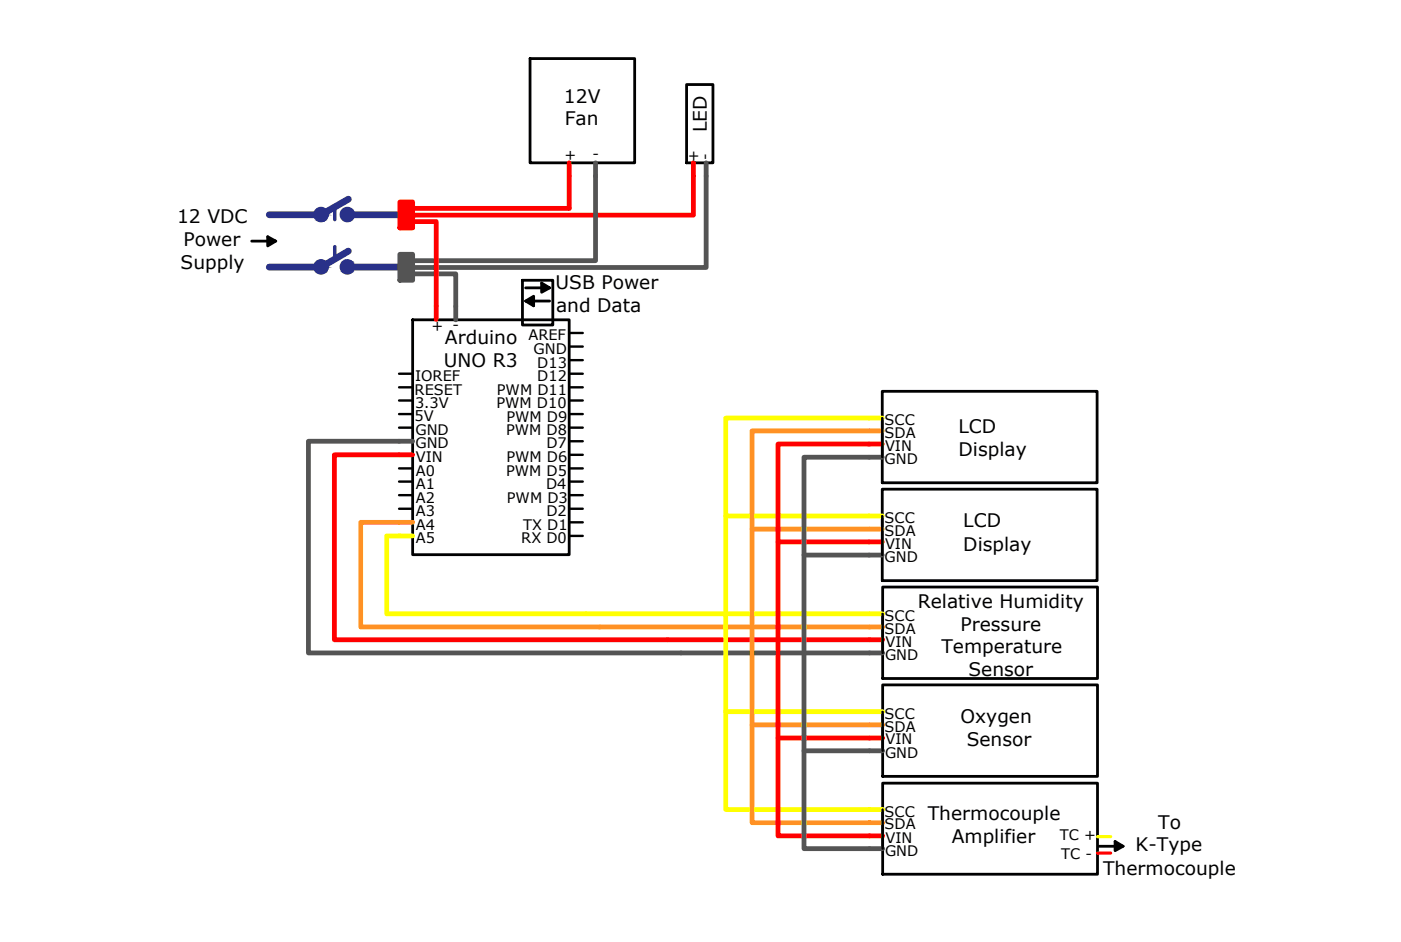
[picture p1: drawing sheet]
<svg xmlns="http://www.w3.org/2000/svg" width="149mm" height="100mm" viewBox="0 0 149 100" stroke-linecap="round" stroke-linejoin="round" font-family="sans-serif">
<!-- layer: Component -->
<path d="M56.2 6.2h11.1v11.1h-11.1zM72.8 9h2.8v8.3h-2.8zM43.7 33.9h16.6v24.9h-16.6zM93.5 51.8h22.8v9.7h-22.8zM93.5 41.5h22.8v9.7h-22.8zM93.6 72.6h22.7v9.7h-22.7zM93.6 62.2h22.7v9.7h-22.7zM93.6 83h22.7v9.7h-22.7z" fill="none" stroke="#000" stroke-width=".3"/>
<!-- layer: SCC -->
<path d="M42.3 56.8h1.4M92.1 54.7h1.4M92.1 44.3h1.4M92.2 75.4h1.4M92.2 65.1h1.4M92.2 85.8h1.4" fill="none" stroke="#ff0" stroke-width=".51"/>
<!-- layer: SDA -->
<path d="M42.3 55.4h1.4M92.1 56.1h1.4M92.1 45.7h1.4M92.2 76.8h1.4M92.2 66.4h1.4M92.2 87.2h1.4" fill="none" stroke="#ff9124" stroke-width=".51"/>
<!-- layer: Positive -->
<path d="M60.3 17.3v1.4M73.5 17.3v1.4M42.4 21.4h1.3v2.8h-1.3zM43.7 22.1h16.6M46.2 32.5v1.4M42.3 48.2h1.4M92.1 57.4h1.4M92.1 47.1h1.4M92.2 78.2h1.4M92.2 67.8h1.4M92.2 88.6h1.4" fill="none" stroke="#f00" stroke-width=".51"/>
<!-- layer: Negative -->
<path d="M63.1 17.3v1.4M74.9 17.3v1.4M42.4 27h1.3v2.7h-1.3zM48.3 32.5v1.4M42.3 46.8h1.4M92.1 58.8h1.4M92.1 48.5h1.4M92.2 79.6h1.4M92.2 69.2h1.4M92.2 89.9h1.4" fill="none" stroke="#545454" stroke-width=".51"/>
<!-- layer: 0 -->
<g fill="none" stroke="#000" stroke-width=".25">
<path d="M42.3 39.6h1.4M60.3 35.3h1.5M60.3 36.7h1.5M60.3 38.2h1.5M60.3 39.6h1.5M42.3 41h1.4M42.3 42.4h1.4M42.3 43.9h1.4M42.3 45.3h1.4M42.3 49.6h1.4M42.3 51h1.4M42.3 52.5h1.4"/>
<path d="M42.3 53.9h1.4M60.3 41h1.5M60.3 42.4h1.5M60.3 43.9h1.5M60.3 45.3h1.5M60.3 46.8h1.5M60.3 48.2h1.5M60.3 49.6h1.5M60.3 51h1.5M60.3 52.5h1.5M60.3 53.9h1.5M60.3 55.4h1.5"/>
<path d="M60.3 56.8h1.5M93.5 44.3v4.2M93.5 54.7v4.1M93.6 65.1v4.1M93.6 75.4v4.2M93.6 85.8v4.1"/>
</g>
<!-- layer: TC Positive -->
<path d="M116.3 88.7h1.4" fill="none" stroke="#ff0" stroke-width=".34"/>
<!-- layer: TC Negative -->
<path d="M116.3 90.4h1.4" fill="none" stroke="#f00" stroke-width=".34"/>
<!-- layer: 0 -->
<g fill="#293189" stroke="#293189" stroke-width=".11">
<path d="M34 22.1h.1z"/>
<path d="M34.5 22.5l.2-.1v.1z"/>
<path d="M34 27.6h.1z"/>
<path d="M34.5 28h.2z"/>
<path d="M34 22.1h.1zM34 22.1h.1z"/>
<path d="M34 22.1h.2zM33.9 22.1h.3z"/>
<path d="M36.8 22.1h.2zM36.6 22.1h.4z"/>
<path d="M33.9 22.1h.4zM33.9 22.1h.4z"/>
<path d="M33.9 22.1h.4zM33.8 22.1h.5z"/>
<path d="M36.6 22.1h.5zM36.5 22.1h.6z"/>
<path d="M33.8 22.1l.6 .1zM33.8 22.1l.6 .1z"/>
<path d="M33.8 22.2h.7zM33.7 22.2h.8z"/>
<path d="M36.5 22.1l.8 .1-.2-.1zM36.4 22.2l.1-.1 .8 .1z"/>
<path d="M33.7 22.2h.8zM33.6 22.2h.9z"/>
<path d="M33.6 22.2l1 .1-.1-.1zM33.6 22.2l1 .1h-1z"/>
<path d="M36.4 22.2l1 .1-.1-.1zM36.4 22.2l1 .1h-1.1z"/>
<path d="M33.6 22.3h1zM33.5 22.3h1.1z"/>
<path d="M33.5 22.3l1.1 .1v-.1zM33.5 22.3l1.1 .1h-1.1z"/>
<path d="M36.3 22.3l1.1 .1v-.1zM36.3 22.3l1.1 .1h-1.1z"/>
<path d="M33.5 22.4h1.2zM33.5 22.4h1.2z"/>
<path d="M33.5 22.4l1 .1 .2-.1zM33.5 22.4l1 .1h-1.1z"/>
<path d="M36.3 22.4l1.2 .1-.1-.1zM36.3 22.4l1.2 .1h-1.3z"/>
<path d="M34.5 22.5h.2zM34.5 22.5h.2z"/>
<path d="M33.4 22.5h1.1zM33.4 22.5h1.1z"/>
<path d="M34.5 22.5h.2zM34.5 22.5h.2z"/>
<path d="M33.4 22.5h1.1zM33.4 22.5h1.1z"/>
<path d="M34.5 22.5l.3 .1-.1-.1zM34.3 22.6l.2-.1 .3 .1z"/>
<path d="M33.4 22.5l.9 .1 .2-.1zM33.4 22.5l.9 .1h-.9z"/>
<path d="M36.2 22.5l1.3 .1v-.1zM36.2 22.5l1.3 .1h-1.3z"/>
<path d="M34.3 22.6h.5zM34.3 22.6h.5z"/>
<path d="M33.4 22.6h.9zM33.4 22.6h.9z"/>
<path d="M34.3 22.6h.5zM34.3 22.6h.5z"/>
<path d="M33.4 22.6h.9zM33.4 22.6h.9z"/>
<path d="M36.2 22.6l1.3 .2v-.2zM36.2 22.6l1.3 .2h-1.3z"/>
<path d="M34.3 22.6l.5 .2v-.2zM34.1 22.8l.2-.2 .5 .2z"/>
<path d="M33.4 22.6l.7 .2 .2-.2zM33.4 22.6l.7 .2h-.7z"/>
<path d="M36.2 22.8l1.3 .1v-.1zM36.2 22.8l1.3 .1h-1.3z"/>
<path d="M33.4 22.8l1.4 .1v-.1zM33.4 22.8l1.4 .1h-1.4z"/>
<path d="M36.2 22.9l1.3 .1v-.1zM36.2 22.9l1.3 .1h-1.3z"/>
<path d="M33.4 22.9l1.3 .1 .1-.1zM33.4 22.9l1.3 .1h-1.3z"/>
<path d="M36.2 23l1.2 .1 .1-.1zM36.2 23l1.2 .1h-1.1z"/>
<path d="M33.4 23l1.2 .1 .1-.1zM33.4 23l1.2 .1h-1.1z"/>
<path d="M36.3 23.1l1.1 .1v-.1zM36.3 23.1l1.1 .1h-1.1z"/>
<path d="M33.5 23.1l1.1 .1v-.1zM33.5 23.1l1.1 .1h-1.1z"/>
<path d="M36.3 23.2l1 .1 .1-.1zM36.3 23.2l1 .1h-.9z"/>
<path d="M33.5 23.2l1 .1 .1-.1zM33.5 23.2l1 .1h-.8z"/>
<path d="M36.4 23.3l.7 .1 .2-.1zM36.4 23.3l.7 .1h-.6z"/>
<path d="M33.7 23.3l.7 .1 .1-.1zM33.7 23.3l.7 .1h-.6z"/>
<path d="M36.5 23.4h.6zM36.5 23.4h.5z"/>
<path d="M33.8 23.4h.6zM33.8 23.4h.5z"/>
<path d="M36.6 23.4h.4zM36.6 23.4h.3z"/>
<path d="M33.9 23.4h.4zM33.9 23.4h.2z"/>
<path d="M36.8 27.6h.2zM36.7 27.6h.3z"/>
<path d="M34 27.6h.2zM33.9 27.6h.3z"/>
<path d="M33.9 27.6h.4zM33.9 27.6h.4z"/>
<path d="M36.7 27.6l.4 .1zM36.6 27.7h.5z"/>
<path d="M33.9 27.6l.4 .1zM33.8 27.7h.5z"/>
<path d="M33.8 27.7h.6zM33.8 27.7h.6z"/>
<path d="M36.6 27.7h.6zM36.5 27.7h.7z"/>
<path d="M33.8 27.7l.7 .1-.1-.1zM33.8 27.7l.7 .1h-.8z"/>
<path d="M33.7 27.8h.8zM33.6 27.8h.9z"/>
<path d="M36.5 27.7l.8 .1-.1-.1zM36.3 27.8l.2-.1 .8 .1z"/>
<path d="M33.6 27.8h1h-.1zM33.6 27.8h1h-1z"/>
<path d="M33.6 27.8h1zM33.5 27.8h1.1z"/>
<path d="M36.3 27.8l1.1 .1-.1-.1zM36.3 27.8l1.1 .1h-1.1z"/>
<path d="M33.5 27.8l1.1 .1v-.1zM33.5 27.8l1.1 .1h-1.1z"/>
<path d="M33.5 27.9l1.2 .1zM33.5 27.9l1.2 .1z"/>
<path d="M36.3 27.9l1.2 .1-.1-.1zM36.3 27.9l1.2 .1h-1.3z"/>
<path d="M33.5 28h1.2zM33.5 28h1z"/>
<path d="M34.5 28l.2 .1zM34.5 28l.2 .1z"/>
<path d="M33.4 28l1.1 .1zM33.4 28l1.1 .1z"/>
<path d="M34.5 28.1h.2zM34.5 28.1h.2z"/>
<path d="M33.4 28.1h1.1zM33.4 28.1h1.1z"/>
<path d="M36.2 28l1.3 .2v-.2zM36.2 28l1.3 .2h-1.3z"/>
<path d="M34.5 28.1l.2 .1v-.1zM34.3 28.2l.2-.1 .2 .1z"/>
<path d="M33.4 28.1l.9 .1 .2-.1zM33.4 28.1l.9 .1h-.9z"/>
<path d="M34.3 28.2h.5zM34.3 28.2h.5z"/>
<path d="M33.4 28.2h.9zM33.4 28.2h.9z"/>
<path d="M34.3 28.2h.5zM34.3 28.2h.5z"/>
<path d="M36.2 28.2l1.3 .1v-.1zM36.2 28.2l1.3 .1h-1.3z"/>
<path d="M34.3 28.2l.5 .1v-.1zM34.1 28.3l.2-.1 .5 .1z"/>
<path d="M33.4 28.2l.7 .1 .2-.1zM33.4 28.2l.7 .1h-.7z"/>
<path d="M36.2 28.3l1.3 .1v-.1zM36.2 28.3l1.3 .1h-1.3z"/>
<path d="M33.4 28.3l1.4 .1v-.1zM33.4 28.3l1.4 .1h-1.4z"/>
<path d="M36.2 28.4l1.3 .2v-.2zM36.2 28.4l1.3 .2h-1.3z"/>
<path d="M33.4 28.4l1.3 .2 .1-.2zM33.4 28.4l1.3 .2h-1.3z"/>
<path d="M36.2 28.6h1.2h.1zM36.2 28.6h1.2h-1.1z"/>
<path d="M33.4 28.6h1.2h.1zM33.4 28.6h1.2h-1.1z"/>
<path d="M36.3 28.6l1.1 .2v-.2zM36.3 28.6l1.1 .2h-1.1z"/>
<path d="M33.5 28.6l1.1 .2v-.2zM33.5 28.6l1.1 .2h-1.1z"/>
<path d="M36.3 28.8l1 .1 .1-.1zM36.3 28.8l1 .1h-.9z"/>
<path d="M33.5 28.8l1 .1 .1-.1zM33.5 28.8l1 .1h-.8z"/>
<path d="M36.4 28.9h.9zM36.4 28.9h.7z"/>
<path d="M33.7 28.9h.8zM33.7 28.9h.7z"/>
<path d="M36.5 28.9h.6zM36.5 28.9h.5z"/>
<path d="M33.8 28.9h.6zM33.8 28.9h.5z"/>
<path d="M36.6 28.9h.4zM36.6 28.9l.3 .1z"/>
<path d="M33.9 28.9h.4zM33.9 28.9l.2 .1z"/>
</g>
<path d="M36.8 22.8h5.6M36.8 28.3h5.6M36.9 21.1l-2.8 1.7h-5.6M36.9 26.6l-2.8 1.7h-5.6" fill="none" stroke="#293189" stroke-width=".72"/>
<g fill="none" stroke="#293189" stroke-width=".25">
<circle cx="34" cy="22.7" r=".7"/>
<circle cx="34" cy="28.3" r=".7"/>
<circle cx="36.8" cy="28.3" r=".7"/>
<circle cx="36.8" cy="22.7" r=".7"/>
</g>
<!-- layer: Dash Line -->
<path d="M35.5 21.9v1.4M35.5 26.1v1.4" fill="none" stroke="#293189" stroke-width=".38"/>
<!-- layer: Positive -->
<path d="M42.4 21.4l1.3 2.8v-2.8zM42.4 21.4l1.3 2.8h-1.3z" fill="#f00" stroke="#f00" stroke-width=".11"/>
<!-- layer: Negative -->
<path d="M42.4 27l1.3 2.7v-2.7zM42.4 27l1.3 2.7h-1.3z" fill="#545454" stroke="#545454" stroke-width=".11"/>
<circle cx="60.3" cy="22.1" r=".25" fill="#545454"/>
<!-- layer: Positive -->
<path d="M60.3 18.7v3.4M73.5 18.7v4.1h-29.8M43.7 23.5h2.5v9M42.3 48.2h-6.9v19.6h56.8M82.5 57.4h9.6M92.1 47.1h-9.6v41.5h9.7M82.5 78.2h9.7" fill="none" stroke="#f00" stroke-width=".51"/>
<!-- layer: Negative -->
<path d="M63.1 18.7v8.9h-19.4M74.9 18.7v9.6h-31.2M43.7 29h4.6v3.5M42.3 46.8h-9.6v22.4h59.5M85.2 58.8h6.9M92.1 48.5h-6.9v41.4h7M85.2 79.6h7" fill="none" stroke="#545454" stroke-width=".51"/>
<!-- layer: SDA -->
<path d="M42.3 55.4h-4.1v11h54M79.7 56.1h12.4M92.1 45.7h-12.4v41.5h12.5M79.7 76.8h12.5" fill="none" stroke="#ff9124" stroke-width=".51"/>
<!-- layer: SCC -->
<path d="M42.3 56.8h-1.3v8.3h51.2M76.9 54.7h15.2M92.1 44.3h-15.2v41.5h15.3M76.9 75.4h15.3" fill="none" stroke="#ff0" stroke-width=".51"/>
<!-- layer: Component -->
<g fill="#000" stroke="#000" stroke-width=".11">
<path d="M28.4 25.1l.8 .5h-.8zM28.4 25.6v.5l.8-.5z"/>
<path d="M55.7 31.9l.9-.5v.5zM55.7 31.9l.9 .5v-.5z"/>
<path d="M57.4 30l.9 .5h-.9zM57.4 30.5v.5l.9-.5z"/>
<path d="M118.2 89.2l.9 .5h-.9zM118.2 89.7v.5l.9-.5z"/>
</g>
<path d="M26.7 25.6h2.5l-.8-.5v1l.8-.5M55.4 29.7h3.2v4.7h-3.2zM55.7 30.5h2.6l-.9-.5v1l.9-.5M55.7 31.9l.9-.5v1l-.9-.5h2.6M116.5 89.7h2.6l-.9-.5v1l.9-.5" fill="none" stroke="#000" stroke-width=".3"/>
<g font-size="2">
<text x="59.8" y="10.9">12V</text>
<text x="59.9" y="13.3">Fan</text>
<text x="74.9" y="14" transform="rotate(-90 74.9 14)">LED</text>
<text x="18.8" y="23.7">12 VDC</text>
<text x="19.1" y="28.5">Supply</text>
<text x="19.4" y="26">Power</text>
<text x="58.9" y="30.6">USB Power</text>
<text x="58.9" y="33.1">and Data</text>
<text x="47" y="38.9">UNO R3</text>
<text x="47.2" y="36.4">Arduino</text>
<text x="101.6" y="45.9">LCD</text>
<text x="101.6" y="48.3">Display</text>
<text x="102.1" y="55.9">LCD</text>
<text x="102.1" y="58.4">Display</text>
<text x="97.3" y="64.4">Relative Humidity</text>
<text x="99.8" y="69.2">Temperature</text>
<text x="101.8" y="66.8">Pressure</text>
<text x="102.7" y="71.7">Sensor</text>
<text x="101.8" y="76.7">Oxygen</text>
<text x="102.5" y="79.1">Sensor</text>
<text x="98.4" y="86.9">Thermocouple</text>
<text x="100.9" y="89.4">Amplifier</text>
<text x="122.8" y="87.9">To</text>
<text x="116.9" y="92.7">Thermocouple</text>
<text x="120.4" y="90.2">K-Type</text>
</g>
<g font-size="1.5">
<text x="59.8" y="17">+</text>
<text x="62.8" y="16.9">-</text>
<text x="74.1" y="17.2" transform="rotate(-90 74.1 17.2)">+</text>
<text x="75.3" y="17" transform="rotate(-90 75.3 17)">-</text>
<text x="45.7" y="35.1">+ -</text>
<text x="44" y="41.8">RESET</text>
<text x="44" y="40.4">IOREF</text>
<text x="52.7" y="41.8">PWM D11</text>
<text x="56" y="36.1">AREF</text>
<text x="56.6" y="37.5">GND</text>
<text x="57" y="39">D13</text>
<text x="57" y="40.4">D12</text>
<text x="44" y="44.6">5V</text>
<text x="44" y="43.3">3.3V</text>
<text x="44" y="46.1">GND</text>
<text x="44" y="47.5">GND</text>
<text x="52.6" y="43.3">PWM D10</text>
<text x="53.7" y="46.1">PWM D8</text>
<text x="53.7" y="44.7">PWM D9</text>
<text x="57.9" y="47.5">D7</text>
<text x="93.8" y="45">SCC</text>
<text x="93.8" y="46.4">SDA</text>
<text x="93.8" y="47.8">VIN</text>
<text x="44.1" y="49">VIN</text>
<text x="44.1" y="50.4">A0</text>
<text x="44.1" y="51.8">A1</text>
<text x="44.1" y="53.3">A2</text>
<text x="53.7" y="50.4">PWM D5</text>
<text x="53.7" y="49">PWM D6</text>
<text x="53.7" y="53.3">PWM D3</text>
<text x="57.9" y="51.8">D4</text>
<text x="93.8" y="49.2">GND</text>
<text x="44.1" y="54.7">A3</text>
<text x="44.1" y="56.1">A4</text>
<text x="44.1" y="57.6">A5</text>
<text x="55.3" y="57.6">RX D0</text>
<text x="55.5" y="56.1">TX D1</text>
<text x="57.9" y="54.7">D2</text>
<text x="93.8" y="55.4">SCC</text>
<text x="93.8" y="56.8">SDA</text>
<text x="93.8" y="59.5">GND</text>
<text x="93.8" y="58.2">VIN</text>
<text x="93.8" y="65.8">SCC</text>
<text x="93.8" y="67.2">SDA</text>
<text x="93.8" y="70">GND</text>
<text x="93.9" y="68.5">VIN</text>
<text x="93.8" y="76.2">SCC</text>
<text x="93.8" y="77.5">SDA</text>
<text x="93.8" y="80.3">GND</text>
<text x="93.9" y="78.9">VIN</text>
<text x="93.8" y="86.6">SCC</text>
<text x="93.8" y="87.9">SDA</text>
<text x="93.9" y="89.3">VIN</text>
<text x="112.4" y="89.1">TC +</text>
<text x="93.8" y="90.7">GND</text>
<text x="112.5" y="91">TC -</text>
</g>
</svg>
